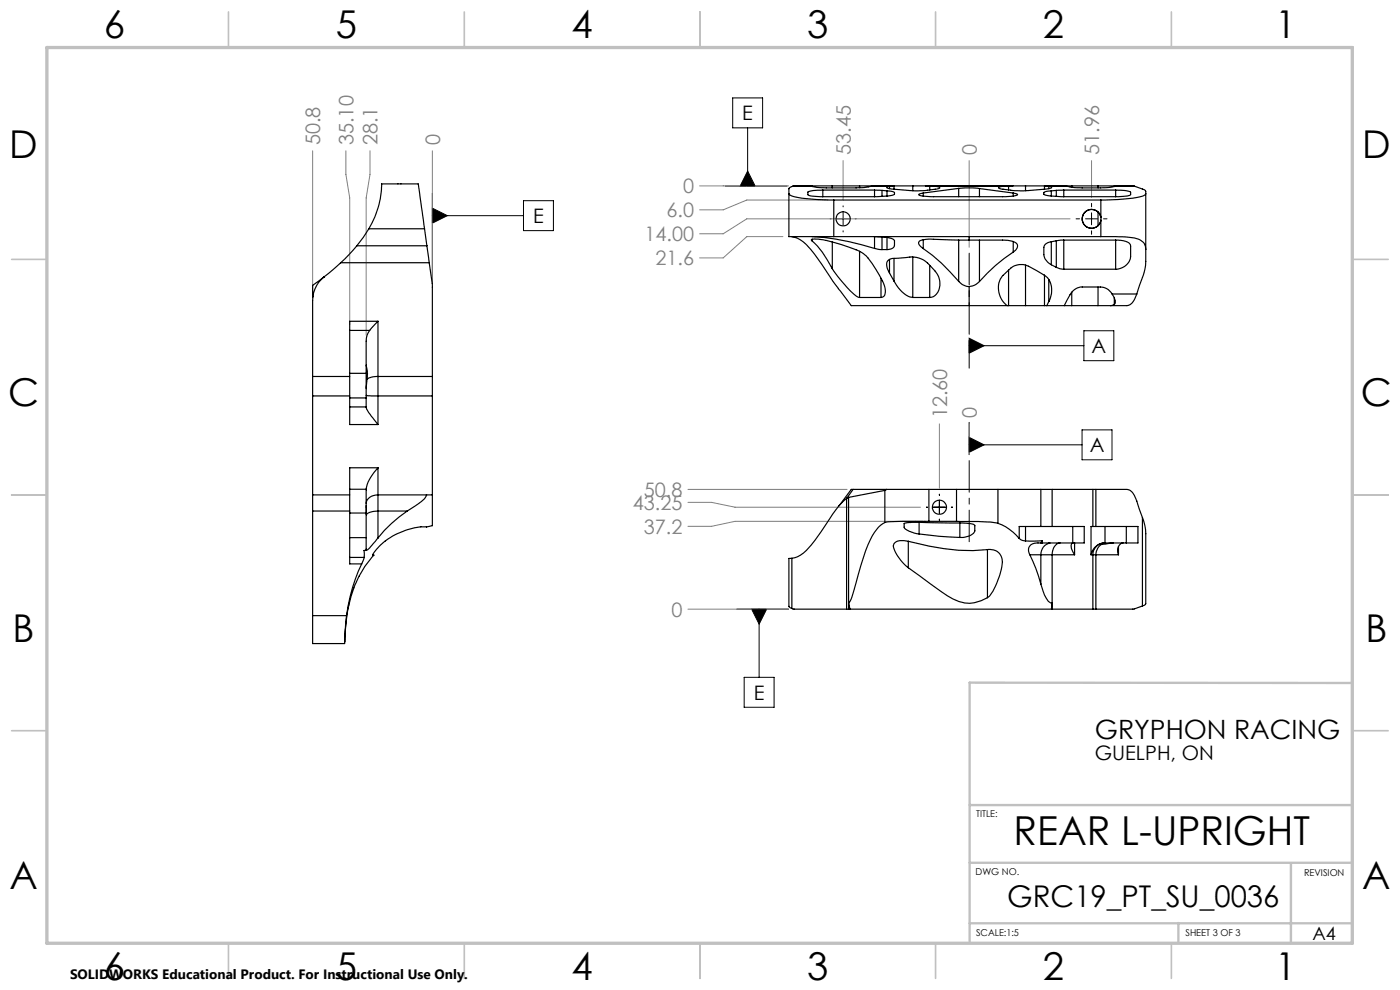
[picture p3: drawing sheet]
<svg xmlns="http://www.w3.org/2000/svg" width="297mm" height="210mm" viewBox="0 0 297 210" stroke-linecap="round" stroke-linejoin="round" font-family="sans-serif">
<g fill="none" stroke="#000" stroke-width=".21">
<path d="M153.8 39.5h13.2M155.4 20.8h6.4v6.3h-6.4zM158.6 36.3l1.6 3.2h-3.2zM158.6 27.1v12.4M91.7 44.2l3.2 1.5-3.2 1.6zM91.7 45.7h19.4M91.7 41v18.7M111.1 42.6h6.3v6.3h-6.3zM176.1 46.4h.2M177.6 46.4h2.5M178.9 43.7v.2M178.9 45.1v2.6"/>
<path d="M178.9 49v.2M181.4 46.4h.2M228.3 46.4h.7M230.3 46.4h2.5M231.6 43.1v.8M231.6 45.1v2.6M231.6 49v.7M234.1 46.4h.7M205.6 71.7l3.2 1.6-3.2 1.6zM205.6 73.3h24.3M205.6 72.2v5.9M229.9 70.2h6.4v6.3h-6.4z"/>
<path d="M205.6 92.8l3.2 1.6-3.2 1.5zM205.6 89.6v6.8M205.6 94.4h24M229.6 91.2h6.3v6.3h-6.3zM196.5 107.6h.2M198 107.6h2.6M199.3 104.8v.2M199.3 106.3v2.6M199.3 110.1v.3M201.8 107.6h.3M156.3 129.2h11M159.5 129.2h3.1l-1.6 3.2z"/>
<path d="M161 129.2v14.5M157.9 143.7h6.3v6.3h-6.3z"/>
</g>
<path d="M205.6 70.9v-17.2M205.6 114.9v-17.2" fill="none" stroke="#000" stroke-width=".21" stroke-dasharray="15.2 1.3 1.3 1.3" stroke-dashoffset="8.5"/>
<g fill="none" stroke="#808080" stroke-width=".21">
<path d="M66.3 32v30.5M73.4 32v5l.8 5v26.8M78.5 32v5l-.8 5v29.1M91.7 32v27.7M148.4 39.4h18.9M178.9 34.1v8.3M205.6 34.1v18.3M231.6 34.1v7.8M166.1 50.2h-7.7l-5 4.5h-5M175.6 42.4h-17.2l-5 2.1h-5M227 46.4h-68.6l-5 3.2h-5M199.3 89.9v13.7"/>
<path d="M205.6 89.9v6.5M145.9 106.6h5.1l4.9 1h39.4M145.9 103.8h33.8M195.8 110.6h-39.9l-4.9 1h-5.1M145.9 129.2h21.4"/>
</g>
<g fill="none" stroke="#c0c0c0" stroke-width=".35">
<path d="M48.5 2.5v7.5M98.5 2.5v7.5M148.5 2.5v7.5M198.5 2.5v7.5M248.5 2.5v7.5M2.5 55h7.5M287 55h7.5M2.5 105h7.5M287 105h7.5M2.5 155h7.5M287 155h7.5M48.5 200v7.5"/>
<path d="M98.5 200v7.5M148.5 200v7.5M198.5 200v7.5M248.5 200v7.5"/>
</g>
<path d="M286.9 144.9l-81.2-.1v55.3M205.7 170.8h81.2M205.7 195.9h81.2M205.7 183h81.2M250 195.8v4.2M273.9 183.1v17" fill="none" stroke="#c0c0c0" stroke-width=".5"/>
<path d="M9.9 10.1h277v190h-277z" fill="none" stroke="#c0c0c0" stroke-width=".7"/>
<path d="M91.7 44.2l3.2 1.5-3.2 1.6zM158.6 36.3l1.6 3.2h-3.2zM205.6 71.7l3.2 1.6-3.2 1.6zM159.5 129.2l1.5 3.2 1.6-3.2zM205.6 92.8l3.2 1.6-3.2 1.5z" fill="#000"/>
<g fill="none" stroke="#000" stroke-width=".25">
<path d="M168.2 39.5l-.6 .2-.2 .3v10.2h9.5M168.2 39.5h4M168.6 39.4l-.4 .1M172.2 39.5l1.1 .2 2 .2 7.5-.1 2.3-.3M172.3 39.4l-.1 .1M172.3 39.4h4.3M172.3 39.4v.1M176.6 39.4h5.8M176.6 39.4v.5M182.4 39.4h3.3l-.6 .1M182.4 39.4v.4M188.7 39.5l-.5 .1-.1 .2 1.1 .3 4.9 .4 2.2-.1 3.1-.5a2.33 2.33 0 0 0-2.2-.5v.9"/>
<path d="M188.7 39.5v.5M189.5 39.4l-.8 .1M189.7 39.4h3.9M189.7 39.4l-4.6 .1M189.7 39.4v.7M193.6 39.4h24M193.6 39.4v1.1M203.4 40l3-.1 1.4 .1M203.4 40l-7.5 .9M203.4 40v1.7M207.8 40l7.1 .9M207.8 40v1.7"/>
<path d="M217.6 39.4h4M217.6 39.4v1.1M221.6 39.4l4.5 .1M221.6 39.4v.7M221.7 39.4l.8 .1M222.5 39.5l.5 .1 .1 .2-1.1 .3-4.9 .4-2.2-.1-3.1-.5a2.33 2.33 0 0 1 2.2-.5v.9M222.5 39.5v.5M226.1 39.5l2.3 .3 5 .1a7.9 7.9 0 0 0 3.2-.4M227.4 39.4h-1.9l.6 .1M227.4 39.4h5.5M227.4 39.4v.3M232.9 39.4h3.5"/>
<path d="M232.9 39.4v.5M236.4 39.4h.2M236.4 39.4v.2M236.6 39.5h4M236.6 39.4v.1M240.2 39.4l.4 .1M240.6 39.5l2.1 .7 .4 .4v12.3M68.7 58.8l-2.4 1.7 .1 2.5M68.7 58.8h.1M68.8 58.7l-.1 .1M72.3 55.7l-2.6 2.3a6.7 6.7 0 0 0-3.4 5.7v16.2M72.3 55.7h18.8"/>
<path d="M75.7 52.1l-3.4 3.6M75.7 52.1h14.9M78.2 48.5a19 19 0 0 0 2.8-9.5h7.7l1.4 9.5M78.2 48.5l-2.5 3.6M78.2 48.5h11.9M90.1 48.5l.5 3.6M90.6 52.1l.5 3.6M91.1 55.7l.6 4.7v19.5M167.4 41.1v.1a10.4 10.4 0 0 0 5 1.1l4.5 .1M168 50.2a6.3 6.3 0 0 1 4 2.8l5.9 8.2M172.3 50.2l2.3 .1M172.3 51.1l-.1-.1a.3 .3 0 0 1 .1-.3 .3 .3 0 0 1 .3 0l1.2 .1a33.7 33.7 0 0 1 9.2 2.8l.5 .5a20.5 20.5 0 0 1 4.3 7.2 1.29 1.29 0 0 1-.9 1.8"/>
<path d="M172.3 51.1a16.4 16.4 0 0 1 4.3 5.9M172.3 50.8v.3M174.6 50.3a60.1 60.1 0 0 1 10.9 2.4M174.6 40.3a6.5 6.5 0 0 0-3.2 .5v.5a4.1 4.1 0 0 0 2.6 .4h.6M174.6 40.3h10.9M174.6 41.7h10.9M174.6 40.3v1.4M174.6 50.2v.1M176.6 57a20.4 20.4 0 0 0 5.6 6.1h.2M176.6 51.3v5.7M176.9 42.4h56.6M176.9 50.2h56.6"/>
<path d="M176.9 42.4v7.8M182.4 53.3v9.8M185.5 52.7l1.6 .2M185.5 40.3l1.6 .1M185.5 40.3v1.4M186.9 59v4.1M187.1 50.3l-1.6-.1v2.5M187.1 41.7h-1.6M187.1 52.9h1.1M187.1 50.3l1.1 .1M187.1 40.4l1.1 .1M187.1 40.4v1.3"/>
<path d="M187.1 50.3v2.6M188.2 50.4l.6 .1a.87 .87 0 0 1 1 1l-.1 .7-.3 .4-1.2 .3M188.2 40.5l1.1 .1 .5 .2v.4l-.3 .1-1.3 .3M188.2 41.6l-1.1 .1M188.2 40.5v1.1M188.2 50.4v2.5M188.7 57.9a2.57 2.57 0 0 1-.4-2.6l.9-.5 2.1-.1a6.4 6.4 0 0 1 4.6 .4 11.8 11.8 0 0 1 3.2 3.7 3.1 3.1 0 0 1-1.6 4.3h-.3M188.7 57.9l1 1.7M188.7 55v2.9M189.7 59.6a5.8 5.8 0 0 0 3.9 3.5M189.7 54.8v4.8M193.6 54.5v8.6"/>
<path d="M195.9 52.7a36.9 36.9 0 0 1 7.5 7M195.9 40.9l-1 .4a5.6 5.6 0 0 0 3.1 .4h14.7a6 6 0 0 0 3.2-.4l-1-.4M195.9 40.9v.7M195.9 50.9v1.8M197.2 56.3v6.8M203.4 59.7l.9 .7 1.3 .4M203.4 50.9v8.8M205.6 50.2v.7M205.6 50.9l-8.1-.2-1.9 .2a.67 .67 0 0 0-.7 .5 .67 .67 0 0 0 .3 .8l.7 .5M205.6 50.9h7.3l1.9 .3a1.07 1.07 0 0 1 1.1 .8 1.07 1.07 0 0 1-.6 1.2l-.4 .3M207.8 59.7l-.4 .3a2.99 2.99 0 0 1-1.8 .8M207.8 50.9v8.8"/>
<path d="M214 57.3v7.5M214.9 53.5a34.3 34.3 0 0 0-7.1 6.2M214.9 40.9v.7M214.9 51.2v2.3M217.6 56.2v8.6M221.6 58.4v6.4M222.5 59.3v4.7M223 51.3a1.59 1.59 0 0 0-1.6 1.2 3.3 3.3 0 0 0 .5 2.7l1.1 1M223 40.5l-1.1 .1-.5 .2v.4l.3 .1 1.3 .3M223 56.2l1.1 .5M223 41.6l1.1 .1M223 40.5v1.1"/>
<path d="M223 51.3v4.9M224.1 56.7l1.6 .4M224.1 41.7h1.6M224.1 51.1l-1.1 .2M224.1 40.4l-1.1 .1M224.1 40.4v1.3M224.1 51.1v5.6M225.7 50.9l-1.6 .2M225.7 40.3l-1.6 .1M225.7 50.9h11M225.7 57.1h11M225.7 40.3h11"/>
<path d="M225.7 41.7h11M225.7 40.3v1.4M225.7 50.9v6.2M232.9 45v2.9M233.5 50.2h2.4a15.4 15.4 0 0 1 6 .7 1.99 1.99 0 0 1 1.2 2M233.5 46.1v.6M233.5 46.1a1.99 1.99 0 0 0-3-1.4 1.99 1.99 0 0 0 0 3.4 1.99 1.99 0 0 0 3-1.4M233.5 42.4v3.7M233.5 46.7v3.5M236.7 50.9a3.4 3.4 0 0 1 3.1 1.1l.1 2.4a3.2 3.2 0 0 1-3.2 2.7M236.7 40.3h.5a5 5 0 0 1 2.7 .5v.5a4.4 4.4 0 0 1-2.7 .4h-.5M236.7 40.3v1.4"/>
<path d="M236.7 50.9v6.2M243.1 41.1l-.1 .1a10.5 10.5 0 0 1-5 1.1l-4.5 .1M243.1 52.9a13.9 13.9 0 0 1-1.4 7.7l-.5 1.8M66.3 79.9v4.1M66.3 79.9h7.9M74.2 79.2v5.2M74.2 79.2h3.5M74.2 70.1h4.2M74.2 70.1v9.1M77.7 79.2v5.2M77.7 77.4l.3 1.9-.1 1.1M78.4 70.1a3.5 3.5 0 0 0-.7 2.3v6.8"/>
<path d="M80.2 68.1l-1.8 2M80.2 79.9a3.9 3.9 0 0 0-2.3 .5M80.2 68.1h-6v2M80.2 79.9v4.1M80.2 79.9h11.5M80.2 68.1v11.8M91.7 79.9v4.1M177.8 61.2l2.8 3.6h25M182.4 63.1h4.5M193.6 63.1h3.6M205.6 60.8v4M205.6 64.8h8.1"/>
<path d="M213.7 64.8h.3M214 64.8h3.6M217.6 64.8h4M222.5 64a4.2 4.2 0 0 0-1-5.6l-3.3-1.9a3.5 3.5 0 0 0-3.8 .4l-.8 .7a4.5 4.5 0 0 0 .1 7.2M222.5 64l-.4 .8M225.8 64.8h1.6M227.4 64.8h5.5M227.4 62v2.8M232.9 60.9v3.9M235.9 62.4a2.91 2.91 0 0 0-2.5-1.5h-3.8a2.95 2.95 0 0 0-2.6 1.6l-1.2 2.3h-4.2M235.9 62.4l.2 .2a1.65 1.65 0 0 1 .4 1.8l-.1 .1M235.9 62.4h5.3"/>
<path d="M236.4 64.5l-.8 .3M236.4 63.2v1.3M241.2 62.4l-.5 1.1a2.09 2.09 0 0 1-1.6 1.3h-6.2M66.3 84v21M66.3 84h7.9M74.2 86.3v3.8h6M74.2 84.4h3.5M74.2 84.4v1.9M74.2 86.3h3.5M77.7 86.4l.5 1.1 2 2.6M77.7 86.3v.1M77.7 83.8l2.5 .2"/>
<path d="M77.7 84.4v1.9M77.9 80.4l-.2 2M80.2 84v6.1M80.2 99.2v5.8M80.2 99.2v.1a8.5 8.5 0 0 0-2.5 4.5M80.2 99.2h-6v4.6M80.2 84h11.5M91.7 84v21M66.3 105v3.4M66.3 108.4v22.2M66.3 105h7.9M66.3 108.4h7.9"/>
<path d="M74.2 108.8v5.2M74.2 118.2v1.4h2.5M74.2 103.8v5M74.2 114v4.2M74.2 114h3.5M74.2 108.8h3.5M74.2 103.8h3.5M74.2 118.2h3.1M76.7 119.6a36 36 0 0 0-3.2 11M77.3 118.2l-.6 1.4M77.7 114v2.8h-.5l.1 1.4M77.7 108.8v5.2"/>
<path d="M77.7 107.2v2a3.1 3.1 0 0 1 2.5-.8M77.7 103.8v5M79.3 117.8a19.1 19.1 0 0 0-3.3 4.7l-.9 2.2-1.2 3.9-.3 2.1-.4 5.4M80.2 114.1l-1 1.1a2.99 2.99 0 0 1-1.5 1.5v-.2M80.2 105a2.25 2.25 0 0 0-2.5 1.8M80.2 105v3.4M80.2 108.4v5.7M80.2 105h11.5M80.2 108.4h6.2M86.4 108.4a27.5 27.5 0 0 0-6.2 5.7M90.5 111.8a13.5 13.5 0 0 0-11.4 5.8v.1h.2M90.5 105a3.3 3.3 0 0 1-1.8 1.9l-2.3 1.5"/>
<path d="M91.7 105v6.5l-1.2 .3M168 118.4l-.6 .1v10.1l.6 .5M168 118.4v10.7M179.6 105.7a15.5 15.5 0 0 0-3.6 4.4 33.6 33.6 0 0 1-5.6 7.2 4.5 4.5 0 0 1-2.4 1.1M179.6 105.7v23.5M180 105.5l-.4 .2M180 105.5v23.7M181 103.8h-.4l-2.7 3.6M181 103.8l-1.4 1.9M181 103.8h7.1M187.7 110.8a8.7 8.7 0 0 0-3.6 4.7l-1.5 4.5-1.8 6.5-.4 1-.4 .4 .3 1.3M187.7 104v6.8"/>
<path d="M187.7 104l-7.7 1.5M188.1 103.8l-.4 .2M188.1 103.8h9M192.7 114.8a46.9 46.9 0 0 0 16.8 1.8M192.7 114.8a2.79 2.79 0 0 0-3.1 .6 4.2 4.2 0 0 0 1.4 3.4l1.7 1.6M192.7 114.8v5.6M195 110.8l8.6 .1M195 110.8h-.3a6.5 6.5 0 0 0-2.9 .3v.7a3.7 3.7 0 0 0 2.7 1.4l.5 .1M195 113.3l4.3 .5 4.3 .2M195 110.8v2.5M197.1 110.6h-5.8l-3.6 .2M197.1 103.8h5.8"/>
<path d="M197.1 110.6h5.8M197.1 103.8v6.8M202.9 110.6l7.1 .1 1.7 .3M202.9 103.8h8.8M202.9 103.8v6.8M203.6 110.9a5.1 5.1 0 0 1 3.2 .5v1.3a3.2 3.2 0 0 1-3.2 1.3M203.6 110.9v3.1M209.5 116.6a2.71 2.71 0 0 1 3 3.7l-.2 1a16.1 16.1 0 0 1-2.4 5.2l-.4 .3M209.5 116.6v10.2M211.7 111a10.4 10.4 0 0 1 4.5 3.2M211.7 103.8h9.1M211.7 103.8v7.2"/>
<path d="M216.2 114.2l.4 .3 1 .3M217.6 111.7h-1.4v2.5M217.6 111.7v3.1M217.6 111.7h10M218.5 117.7a31.7 31.7 0 0 1 2.3 6.2M218.5 117.7h2.3M220.8 117.7h2.4M220.8 103.8h2.4M220.8 103.8v7.9M220.8 117.7v6.2M220.8 115.2h-.1a1.92 1.92 0 0 0-2.5 1.5l.3 1M220.8 115.2h6.8"/>
<path d="M221.1 114.7l-3.5 .1M221.1 114.7l-.3 .5M221.1 114.7v.5M222.5 115.2h.2a2.41 2.41 0 0 0-1.9 2.5M223.2 117.7h4.8M223.2 103.8h8.6M223.2 103.8v7.9M223.2 117.7v11.5M224.9 115.2a2.23 2.23 0 0 0-1.7 2.5M227.6 111.7h2.4v3.5h-2.4M227.6 111.7v3.5M227.6 115.2a.98 .98 0 0 0-.2 1.5l.6 1"/>
<path d="M228 115.2v2.5M231.5 117.7h.3M231.8 103.8h.7M231.8 117.7h.7M231.8 103.8v7.9M231.8 117.7v11.5M232.5 103.8h6.6a2.36 2.36 0 0 1 1.8 1.9l1.5 4.1M232.5 117.7h4.8M232.5 103.8v7.9M232.5 117.7v11.5M233.9 115.3h.1M233.9 115.3a2.57 2.57 0 0 0-1.4 2.4"/>
<path d="M234.2 115.2a2.55 2.55 0 0 0-2.4 2.5M234.4 115.2a3 3 0 0 0-2.9 2.5M234.4 111.7h-2.9v6M234.4 115.2h4.5M234.4 111.7h4.5M234.4 111.7v3.5M236.2 115.2l-2 .3-.3-.2M237.3 115.9a2.28 2.28 0 0 0 0 1.8M237.3 115.9v1.8M238.3 115.2a1.15 1.15 0 0 0-1 .7M238.9 111.7h2.5v3.5h-2.5M238.9 111.7v3.5"/>
<path d="M242.4 109.8l.5 1.7 .2 1.7v14.8l-.4 .4-.3 .1M242.4 109.8v18.7M66.3 130.6v5.9h6.8l.4-5.9M66.3 130.6h7.2M168 129.1l.3 .1h11.3M179.6 129.2h.4M180 129.2h.3M180.3 129.2h42.8M192.7 120.4l4.7 3.5a19.2 19.2 0 0 0 7.3 4 7.4 7.4 0 0 0 4.8-1.1M220.8 123.9a9.1 9.1 0 0 0 1.6 3.7l.8 .4-.1 1.2M223.1 129.2h.1M223.2 129.2h8.6"/>
<path d="M231.8 129.2h.7M242.4 128.5l-1.9 .7h-8"/>
<circle cx="178.9" cy="46.4" r="1.5"/>
<circle cx="199.3" cy="107.6" r="1.5"/>
</g>
<text font-size="8.5" x="215" y="179.3">REAR L-UPRIGHT</text>
<g font-size="8.1">
<text x="22" y="8">6</text>
<text x="71.2" y="8">5</text>
<text x="121.2" y="8">4</text>
<text x="171.3" y="8">3</text>
<text x="221.3" y="8">2</text>
<text x="270.5" y="8">1</text>
<text x="2" y="33.6">D</text>
<text x="289" y="33.6">D</text>
<text x="1.7" y="86.1">C</text>
<text x="288.7" y="86.1">C</text>
<text x="2.7" y="136.1">B</text>
<text x="289.7" y="136.1">B</text>
<text x="2" y="188.6">A</text>
<text x="289" y="188.6">A</text>
<text x="22" y="208">6</text>
<text x="71.2" y="208">5</text>
<text x="121.2" y="208">4</text>
<text x="171.3" y="208">3</text>
<text x="221.3" y="208">2</text>
<text x="270.5" y="208">1</text>
</g>
<text font-size="6.3" x="213.7" y="192.5">GRC19_PT_SU_0036</text>
<text font-size="5.6" x="232.3" y="156.7">GRYPHON RACING</text>
<g font-size="4.2">
<text x="157.5" y="25.5">E</text>
<text x="113.1" y="47.3">E</text>
<text x="231.6" y="74.9">A</text>
<text x="231.2" y="96">A</text>
<text x="159.9" y="148.4">E</text>
<text x="232.3" y="161.2">GUELPH, ON</text>
</g>
<g font-size="4.2" fill="#808080">
<text x="68" y="30.8" transform="rotate(-90 68 30.8)">50.8</text>
<text x="75" y="30.8" transform="rotate(-90 75 30.8)">35.10</text>
<text x="80.1" y="30.8" transform="rotate(-90 80.1 30.8)">28.1</text>
<text x="93.4" y="30.8" transform="rotate(-90 93.4 30.8)">0</text>
<text x="180.5" y="32.9" transform="rotate(-90 180.5 32.9)">53.45</text>
<text x="207.2" y="32.9" transform="rotate(-90 207.2 32.9)">0</text>
<text x="233.2" y="32.9" transform="rotate(-90 233.2 32.9)">51.96</text>
<text x="144.9" y="41">0</text>
<text x="141.4" y="46.1">6.0</text>
<text x="136.7" y="51.2">14.00</text>
<text x="139.1" y="56.3">21.6</text>
<text x="200.9" y="88.7" transform="rotate(-90 200.9 88.7)">12.60</text>
<text x="207.2" y="88.7" transform="rotate(-90 207.2 88.7)">0</text>
<text x="136.6" y="105.4">50.8</text>
<text x="134.2" y="108.1">43.25</text>
<text x="136.6" y="113.2">37.2</text>
<text x="142.4" y="130.8">0</text>
</g>
<text font-size="3.9" x="278.4" y="199.3">A4</text>
<text font-size="2.9" x="14.9" y="207.6">SOLIDWORKS Educational Product. For Instructional Use Only.</text>
<g font-size="2">
<text x="207.1" y="173.3">TITLE:</text>
<text x="207" y="185.5">DWG NO.</text>
<text x="276.7" y="185.9">REVISION</text>
<text x="207.1" y="198.6">SCALE:1:5</text>
<text x="251.5" y="198.6">SHEET 3 OF 3</text>
</g>
</svg>
